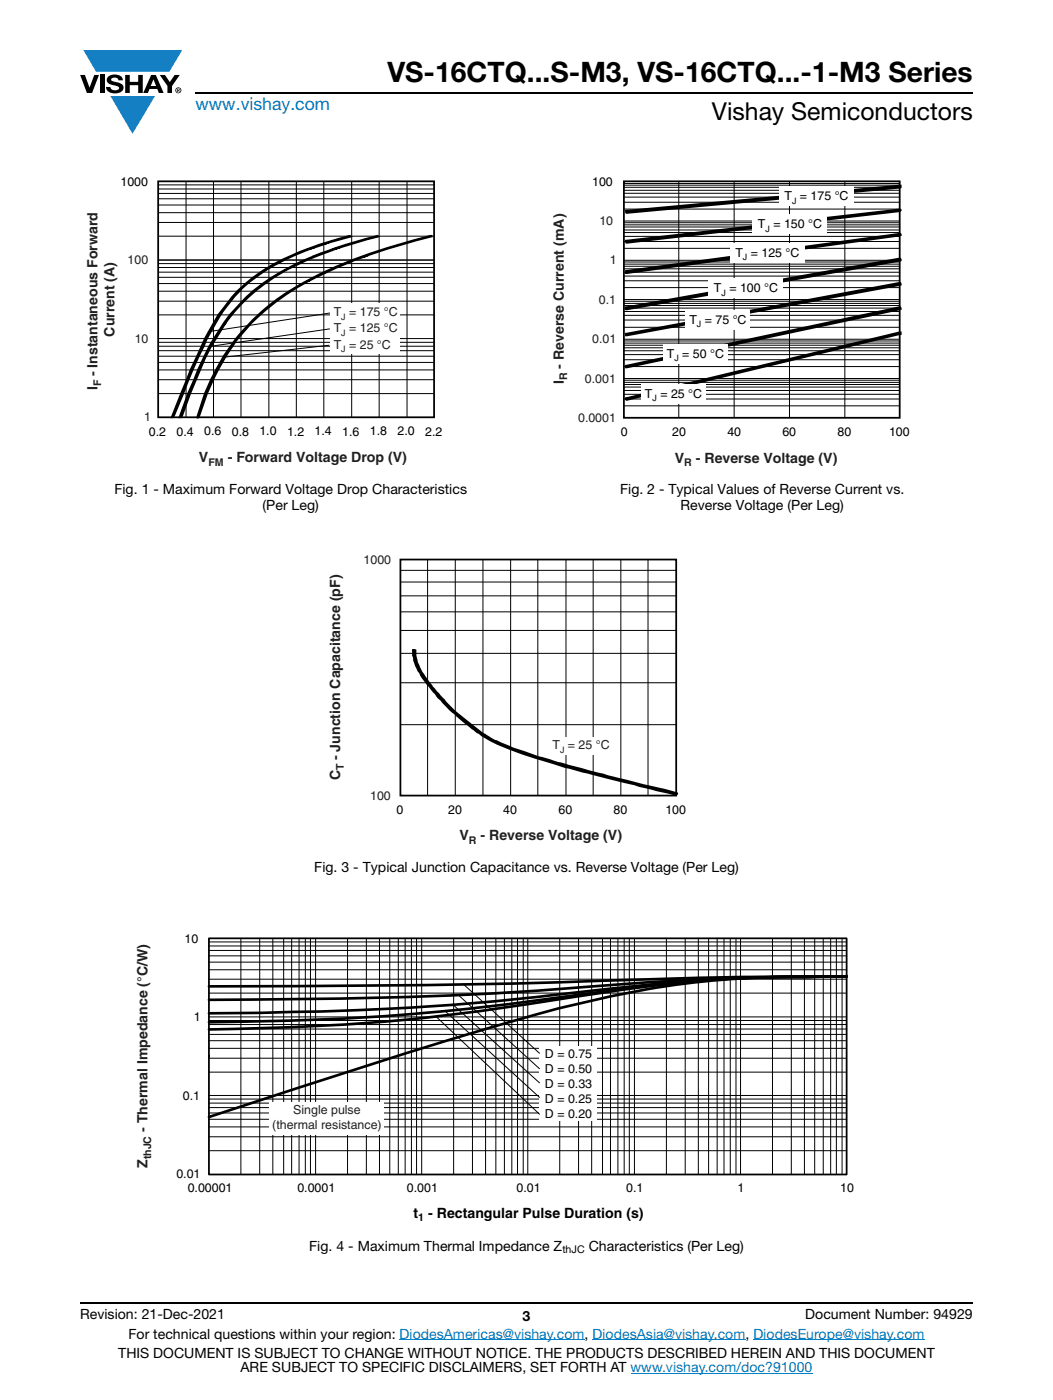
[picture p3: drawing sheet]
<svg xmlns="http://www.w3.org/2000/svg" width="210mm" height="279mm" viewBox="0 0 210 279" stroke-linecap="round" stroke-linejoin="round" font-family="sans-serif">
<g fill="#147fc3">
<path d="M16.6 10h19.7l-2.5 4.3h-1.2h-13.4z"/>
<path d="M22 19.2h8.9l-4.5 7.5z"/>
</g>
<g fill="#000">
<path d="M16 15h.9l1 2.5 .9-2.5h.9l-1.3 3.6h-1.1zM19.9 15h.9v3.6h-.9zM21.6 15.3a2.1 2.1 0 0 1 2.8 .3l.1 .4h-.9a.79 .79 0 0 0-.7-.5 .79 .79 0 0 0-.7 .4l.2 .3 1 .2a1.08 1.08 0 0 1 1.2 1 1.08 1.08 0 0 1-1.1 1.2 1.73 1.73 0 0 1-2.4-1.2h.9a.96 .96 0 0 0 .8 .6 .96 .96 0 0 0 1-.4 1.31 1.31 0 0 0-1.3-.6 1.03 1.03 0 0 1-1-.6 1.03 1.03 0 0 1 .1-1.1zM25 15h.9v1.3h1.7v-1.3h.9v3.6h-.9v-1.6h-1.7v1.6h-.9zM31.9 15h1l1 1.4 .9-1.4h1l-1.5 2.2v1.4h-.9v-1.4zM47.6 57.9a42.1 42.1 0 0 1 16.7-9.3l5.4-1.5 .3 .1-4 1.1-4 1.3-4.3 1.8-3.9 2a29.3 29.3 0 0 0-9.9 9.5l.1-.1a55.8 55.8 0 0 0-4.4 8.3l-5 12.2h-.4l3.8-9.5 1.3-2.7a43.8 43.8 0 0 1 5.7-10.1zM48.7 59.7a43.8 43.8 0 0 1 16.8-9.6l5.9-2 3.9-1 .1 .1-8.4 2.4-5.9 2.3-3.2 1.5a36.3 36.3 0 0 0-12.9 11l-1.9 3.2a63.6 63.6 0 0 0-5.2 11l-1.7 4.7h-.4l1.7-4.8 1.2-2.8a45.5 45.5 0 0 1 7.8-13.5zM50 64.3a50 50 0 0 1 16.5-10.9 118.8 118.8 0 0 1 19.6-6.3v.1l-6.6 1.8-7.1 2.3-5.4 2.2-5.3 2.5a49.1 49.1 0 0 0-11.5 8.4l-2.8 3.2-1.1 1.5a49.7 49.7 0 0 0-6.7 14.2l-.2 .1a42.3 42.3 0 0 1 8.4-16.7z"/>
<path d="M30.6 15.8l.5 1.4h-1zM30.1 15l-1.5 3.6h.9l.3-.8h1.6l.3 .8h.9l-1.5-3.6z"/>
<path d="M35.5 17.8h.2v.2h-.2zM35.3 17.7v.7h.2v-.3l.3 .3-.1-.3 .1-.2v-.2z"/>
<path d="M35.1 18a.46 .46 0 0 1 .9 0 .46 .46 0 0 1-.9 0zM35 18a.6 .6 0 0 0 1.2 0 .6 .6 0 0 0-1.2 0z"/>
</g>
<path d="M39 18.6h155M16 260h178" fill="none" stroke="#000" stroke-width=".36"/>
<path d="M79.7 267.4h36.9M118.2 267.4h30.5M125.8 274h36.2M150.2 267.4h34.2" fill="none" stroke="#007ec4" stroke-width=".2"/>
<g fill="none" stroke="#000" stroke-width=".2">
<path d="M31.5 39.7h55.1M31.5 38.6h55.1M31.5 37.7h55.1M31.5 36.9h55.1M37.1 36.2v47.1M42.6 36.2v47.1M48.1 36.2v47.1M53.6 36.2v47.1M59.1 36.2v47.1M64.6 36.2v47.1M70.1 36.2v47.1M75.6 36.2v47.1"/>
<path d="M81.2 36.2v47.1M31.5 51.9h55.1M31.5 47.1h55.1M31.5 44.4h55.1M31.5 42.4h55.1M31.5 40.9h55.1M31.5 58.1h55.1M31.5 56.6h55.1M31.5 55.3h55.1M31.5 54.3h55.1M31.5 53.4h55.1M31.5 52.6h55.1"/>
<path d="M31.5 67.6h55.1M31.5 62.8h55.1M31.5 60.1h55.1M31.5 78.6h55.1M31.5 75.8h55.1M31.5 73.8h55.1M31.5 72.3h55.1M31.5 71.1h55.1M31.5 70h55.1M31.5 69.1h55.1M31.5 68.3h55.1M65.7 68.9l-21.1 2.4"/>
<path d="M65.8 65.6l-23.7 3.5M65.9 62.5l-24.5 3.7"/>
</g>
<path d="M31.5 36.2h55.1v47.1h-55.1zM47.6 57.9a42.1 42.1 0 0 1 16.7-9.3l5.4-1.5 .3 .1-4 1.1-4 1.3-4.3 1.8-3.9 2a29.3 29.3 0 0 0-9.9 9.5l.1-.1a55.8 55.8 0 0 0-4.4 8.3l-5 12.2h-.4l3.8-9.5 1.3-2.7a43.8 43.8 0 0 1 5.7-10.1zM48.7 59.7a43.8 43.8 0 0 1 16.8-9.6l5.9-2 3.9-1 .1 .1-8.4 2.4-5.9 2.3-3.2 1.5a36.3 36.3 0 0 0-12.9 11l-1.9 3.2a63.6 63.6 0 0 0-5.2 11l-1.7 4.7h-.4l1.7-4.8 1.2-2.8a45.5 45.5 0 0 1 7.8-13.5zM50 64.3a50 50 0 0 1 16.5-10.9 118.8 118.8 0 0 1 19.6-6.3v.1l-6.6 1.8-7.1 2.3-5.4 2.2-5.3 2.5a49.1 49.1 0 0 0-11.5 8.4l-2.8 3.2-1.1 1.5a49.7 49.7 0 0 0-6.7 14.2l-.2 .1a42.3 42.3 0 0 1 8.4-16.7z" fill="none" stroke="#000" stroke-width=".35"/>
<path d="M65.9 60.5h13.8v10.1h-13.8z" fill="#fff"/>
<g fill="none" stroke="#000" stroke-width=".2">
<path d="M124.4 39.3h55M124.4 38.6h55M124.4 38h55M124.4 37.4h55M124.4 37h55M124.4 36.6h55M135.4 36.2v47.2M146.4 36.2v47.2M157.4 36.2v47.2M168.5 36.2v47.2M124.4 44.1h55M124.4 41.7h55"/>
<path d="M124.4 40.4h55M124.4 51.9h55M124.4 49.6h55M124.4 48.2h55M124.4 47.2h55M124.4 46.4h55M124.4 45.9h55M124.4 45.3h55M124.4 44.9h55M124.4 44.5h55M124.4 59.8h55M124.4 57.4h55"/>
<path d="M124.4 56h55M124.4 55.1h55M124.4 54.3h55M124.4 53.6h55M124.4 53.1h55M124.4 52.7h55M124.4 52.3h55M124.4 67.7h55M124.4 65.3h55M124.4 63.9h55M124.4 62.9h55M124.4 62.2h55"/>
<path d="M124.4 61.5h55M124.4 61h55M124.4 60.5h55M124.4 60.1h55M124.4 75.5h55M124.4 73.2h55M124.4 71.8h55M124.4 70.8h55M124.4 70h55M124.4 69.4h55M124.4 68.9h55M124.4 68.5h55"/>
<path d="M124.4 68h55M124.4 79.6h55M124.4 78.7h55M124.4 77.9h55M124.4 77.2h55M124.4 76.7h55M124.4 76.3h55M124.4 75.9h55M124.4 81h55"/>
</g>
<path d="M124.4 36.2h55v47.2h-55zM124.8 54.1l54.5-7.4 .3 .1v.1l-.2 .1-54.4 7.5-.2-.1zM124.8 48l54.5-6.2 .3 .1-.2 .2-54.4 6.4-.2-.2zM124.8 42.1l54.8-5.1v.4l-.2 .1-54.4 5-.2-.2zM124.8 79.5l54.8-13.2v.4l-54.6 13.1-.2-.1zM124.8 73l54.5-11.7 .3 .2v.2h-.2l-54.4 11.6h-.2zM124.8 66.6l54.5-10.1 .3 .1v.2l-.2 .1-54.4 10h-.2zM124.8 61.3l54.5-9.7 .3 .2v.1l-.2 .1-54.4 9.7h-.2z" fill="none" stroke="#000" stroke-width=".35"/>
<path d="M124.8 54.1l54.5-7.4 .3 .1v.1l-.2 .1-54.4 7.5-.2-.1zM124.8 48l54.5-6.2 .3 .1-.2 .2-54.4 6.4-.2-.2zM124.8 42.1l54.8-5.1v.4l-.2 .1-54.4 5-.2-.2zM124.8 79.5l54.8-13.2v.4l-54.6 13.1-.2-.1zM124.8 73l54.5-11.7 .3 .2v.2h-.2l-54.4 11.6h-.2zM124.8 66.6l54.5-10.1 .3 .1v.2l-.2 .1-54.4 10h-.2zM124.8 61.3l54.5-9.7 .3 .2v.1l-.2 .1-54.4 9.7h-.2z" fill="#000"/>
<g fill="#fff">
<path d="M155.3 37.2h14.9v3.9h-14.9z"/>
<path d="M150 42.8h15v3.8h-15z"/>
<path d="M145.5 48.5h14.9v3.9h-14.9z"/>
<path d="M141.2 55.5h15v3.9h-15z"/>
<path d="M136.7 61.8h12.9v3.9h-12.9z"/>
<path d="M132.2 68.6h12.9v3.9h-12.9z"/>
<path d="M127.8 76.6h13v3.9h-13z"/>
</g>
<g fill="none" stroke="#000" stroke-width=".2">
<path d="M79.8 118.9h55M79.8 116.2h55M79.8 113.8h55M85.3 111.7v47.1M90.8 111.7v47.1M96.3 111.7v47.1M101.8 111.7v47.1M107.2 111.7v47.1M112.9 111.7v47.1M118.3 111.7v47.1M123.8 111.7v47.1M129.2 111.7v47.1"/>
<path d="M79.8 136.3h55M79.8 130.4h55M79.8 125.8h55M79.8 122.1h55M79.8 144.6h55"/>
</g>
<path d="M79.8 111.7h55v47.1h-55zM82.4 129.8h.5a7.6 7.6 0 0 0 1.8 5.2l.5 .7a44.7 44.7 0 0 0 11.8 11.2l1.6 .9a116.3 116.3 0 0 0 17.9 5.8l11.8 3.1 4 .9 2.6 .7 .1 .1-.3 .2-3.7-.9-17.4-4.4a88.2 88.2 0 0 1-15.9-5.6 25.6 25.6 0 0 1-4.9-3.4l-2.6-2.2a60.9 60.9 0 0 1-6.2-7.2l-.1-.4a8.1 8.1 0 0 1-1.5-4.7z" fill="none" stroke="#000" stroke-width=".35"/>
<path d="M82.4 129.8h.5a7.6 7.6 0 0 0 1.8 5.2l.5 .7a44.7 44.7 0 0 0 11.8 11.2l1.6 .9a116.3 116.3 0 0 0 17.9 5.8l11.8 3.1 4 .9 2.6 .7 .1 .1-.3 .2-3.7-.9-17.4-4.4a88.2 88.2 0 0 1-15.9-5.6 25.6 25.6 0 0 1-4.9-3.4l-2.6-2.2a60.9 60.9 0 0 1-6.2-7.2l-.1-.4a8.1 8.1 0 0 1-1.5-4.7z" fill="#000"/>
<path d="M109.3 147.1h13.3v3.5h-13.3z" fill="#fff"/>
<path d="M41.7 187.3h127.1v47.1h-127.1z" fill="none" stroke="#000" stroke-width=".35"/>
<g fill="none" stroke="#000" stroke-width=".2">
<path d="M41.7 188h127.1M41.7 188.8h127.1M41.7 189.7h127.1M41.7 190.8h127.1M41.7 192h127.1M41.7 193.5h127.1M41.7 195.4h127.1M41.7 198.2h127.1M48 187.3v47.1M51.8 187.3v47.1M54.4 187.3v47.1M56.6 187.3v47.1"/>
<path d="M58.2 187.3v47.1M59.6 187.3v47.1M60.9 187.3v47.1M61.9 187.3v47.1M62.9 187.3v47.1M69.3 187.3v47.1M73.1 187.3v47.1M75.7 187.3v47.1M77.7 187.3v47.1M79.4 187.3v47.1M80.8 187.3v47.1M82 187.3v47.1"/>
<path d="M83.1 187.3v47.1M84.1 187.3v47.1M90.5 187.3v47.1M94.2 187.3v47.1M96.8 187.3v47.1M98.9 187.3v47.1M100.6 187.3v47.1M102.1 187.3v47.1M103.2 187.3v47.1M104.3 187.3v47.1M105.2 187.3v47.1M111.6 187.3v47.1"/>
<path d="M115.4 187.3v47.1M118 187.3v47.1M120.1 187.3v47.1M121.7 187.3v47.1M123.2 187.3v47.1M124.5 187.3v47.1M125.5 187.3v47.1M126.5 187.3v47.1M132.9 187.3v47.1M136.6 187.3v47.1M139.3 187.3v47.1M141.3 187.3v47.1"/>
<path d="M143 187.3v47.1M144.4 187.3v47.1M145.6 187.3v47.1M146.8 187.3v47.1M147.7 187.3v47.1M154 187.3v47.1M157.8 187.3v47.1M160.4 187.3v47.1M162.5 187.3v47.1M164.2 187.3v47.1M165.6 187.3v47.1M166.8 187.3v47.1"/>
<path d="M167.9 187.3v47.1M41.7 202.9h127.1M41.7 218.6h127.1M41.7 203.7h127.1M41.7 204.5h127.1M41.7 205.4h127.1M41.7 206.4h127.1M41.7 207.7h127.1M41.7 209.2h127.1M41.7 211.2h127.1M41.7 214h127.1M41.7 219.3h127.1"/>
<path d="M41.7 220.1h127.1M41.7 221h127.1M41.7 222.1h127.1M41.7 223.4h127.1M41.7 224.9h127.1M41.7 226.9h127.1M41.7 229.6h127.1"/>
</g>
<path d="M168.8 194.9l-22.2 .1-23.5 .6a2132.1 2132.1 0 0 1-81.4 1.2M168.8 194.9h-2.8a498.8 498.8 0 0 0-39 1.3 880 880 0 0 1-82.4 3.3h-2.9M168.8 194.9l-8.4 .1a298.2 298.2 0 0 0-41.2 2.6 549.9 549.9 0 0 1-41.9 3.7l-13.3 .6-22.3 .3M168.8 194.9h-4a278.3 278.3 0 0 0-39.8 2.3l-2.1 .3a547.9 547.9 0 0 1-57.5 5.9l-23.7 .6M168.8 194.9h-5.9a304.6 304.6 0 0 0-23.3 .8l-14.4 1.7-28.4 4.2a359.4 359.4 0 0 1-35.7 3.3l-19.4 .6M168.8 194.9h-3a254.2 254.2 0 0 0-27.9 1.2l-5.2 .7a235 235 0 0 0-30.1 6.9 1733.7 1733.7 0 0 0-60.9 19.2" fill="none" stroke="#000" stroke-width=".53"/>
<g fill="#fff">
<path d="M53.7 219.9h22.8v6.5h-22.8z"/>
<path d="M107.6 208.7h11.4v15h-11.4z"/>
</g>
<path d="M91.2 198.4l16.4 14.9M92.3 196.3l15.3 13.9M86.8 202.7l20.8 19.7M88.8 201.9l18.8 17.2M90.2 200.4l17.4 15.7" fill="none" stroke="#000" stroke-width=".2"/>
<text font-size="5.6" x="77.3" y="16.4">VS-16CTQ...S-M3, VS-16CTQ...-1-M3 Series</text>
<text font-size="4.9" x="142" y="23.9">Vishay Semiconductors</text>
<text font-size="3.5" fill="#007ec4" x="39" y="22">www.vishay.com</text>
<g font-size="2.8" fill="#231f20">
<text x="22.9" y="67.2" transform="rotate(-90 22.9 67.2)">Current (A)</text>
<text x="19.5" y="77.9" transform="rotate(-90 19.5 77.9)">I</text>
<text x="19.5" y="75.1" transform="rotate(-90 19.5 75.1)">- Instantaneous Forward</text>
<text x="112.4" y="76.6" transform="rotate(-90 112.4 76.6)">I</text>
<text x="112.4" y="73.6" transform="rotate(-90 112.4 73.6)">- Reverse Current (mA)</text>
<text x="39.7" y="92.2">V</text>
<text x="45.4" y="92.2">- Forward Voltage Drop (V)</text>
<text x="134.6" y="92.4">V</text>
<text x="138.8" y="92.4">- Reverse Voltage (V)</text>
<text x="67.8" y="155.7" transform="rotate(-90 67.8 155.7)">C</text>
<text x="67.8" y="151.7" transform="rotate(-90 67.8 151.7)">- Junction Capacitance (pF)</text>
<text x="91.6" y="167.7">V</text>
<text x="95.8" y="167.7">- Reverse Voltage (V)</text>
</g>
<g font-size="2.8">
<text x="22.8" y="98.6">Fig. 1 - Maximum Forward Voltage Drop Characteristics</text>
<text x="52.4" y="101.8">(Per Leg)</text>
<text x="123.7" y="98.6">Fig. 2 - Typical Values of Reverse Current vs.</text>
<text x="135.7" y="101.8">Reverse Voltage (Per Leg)</text>
<text x="62.7" y="174.1">Fig. 3 - Typical Junction Capacitance vs. Reverse Voltage (Per Leg)</text>
<text x="82.5" y="243">t - Rectangular Pulse Duration (s)</text>
<text x="61.7" y="249.6">Fig. 4 - Maximum Thermal Impedance Z</text>
<text x="117.4" y="249.6">Characteristics (Per Leg)</text>
<text x="16" y="263.3">Revision: 21-Dec-2021</text>
<text x="104.2" y="263.6">3</text>
<text x="160.6" y="263.3">Document Number: 94929</text>
<text x="25.6" y="267.1">For technical questions within your region: DiodesAmericas@vishay.com, DiodesAsia@vishay.com, DiodesEurope@vishay.com</text>
<text x="23.6" y="271">THIS DOCUMENT IS SUBJECT TO CHANGE WITHOUT NOTICE. THE PRODUCTS DESCRIBED HEREIN AND THIS DOCUMENT</text>
<text x="48" y="273.8">ARE SUBJECT TO SPECIFIC DISCLAIMERS, SET FORTH AT www.vishay.com/doc?91000</text>
</g>
<g font-size="2.8" fill="#211e1e">
<text x="29.4" y="225.9" transform="rotate(-90 29.4 225.9)">- Thermal Impedance (°C/W)</text>
<text x="29.4" y="233.1" transform="rotate(-90 29.4 233.1)">Z</text>
</g>
<g font-size="2.5">
<text x="24" y="37.1">1000</text>
<text x="118.1" y="37.1">100</text>
<text x="156.4" y="40">T</text>
<text x="159.5" y="40">= 175 °C</text>
<text x="151.1" y="45.5">T = 150 °C</text>
<text x="146.6" y="51.2">T = 125 °C</text>
<text x="142.4" y="58.3">T = 100 °C</text>
<text x="137.5" y="64.6">T = 75 °C</text>
<text x="133" y="71.4">T</text>
<text x="136.1" y="71.4">= 50 °C</text>
<text x="128.6" y="79.4">T = 25 °C</text>
<text x="29.7" y="86.9">0.2</text>
<text x="35.2" y="86.9">0.4</text>
<text x="40.7" y="86.9">0.6</text>
<text x="46.2" y="86.9">0.8</text>
<text x="51.7" y="86.9">1.0</text>
<text x="57.2" y="86.9">1.2</text>
<text x="62.7" y="86.9">1.4</text>
<text x="68.3" y="86.9">1.6</text>
<text x="73.8" y="86.9">1.8</text>
<text x="79.3" y="86.9">2.0</text>
<text x="84.8" y="86.9">2.2</text>
<text x="123.8" y="87">0</text>
<text x="134.1" y="87">20</text>
<text x="145" y="87">40</text>
<text x="156" y="87">60</text>
<text x="167" y="87">80</text>
<text x="177.3" y="87">100</text>
<text x="79.1" y="162.4">0</text>
<text x="89.4" y="162.4">20</text>
<text x="100.4" y="162.4">40</text>
<text x="111.4" y="162.4">60</text>
<text x="122.4" y="162.4">80</text>
<text x="132.7" y="162.4">100</text>
<text x="37.4" y="237.9">0.00001</text>
<text x="59.3" y="237.9">0.0001</text>
<text x="81.1" y="237.9">0.001</text>
<text x="103" y="237.9">0.01</text>
<text x="124.9" y="237.9">0.1</text>
<text x="147.1" y="237.9">1</text>
<text x="167.5" y="237.9">10</text>
</g>
<g font-size="2.5" fill="#231f20">
<text x="119.5" y="44.9">10</text>
<text x="25.5" y="52.8" transform="rotate(-1 25.5 52.8)">100</text>
<text x="121.6" y="52.8">1</text>
<text x="66.5" y="63.1">T = 175 °C</text>
<text x="119.4" y="60.6">0.1</text>
<text x="26.9" y="68.4" transform="rotate(-1 26.9 68.4)">10</text>
<text x="66.5" y="66.4">T = 125 °C</text>
<text x="66.5" y="69.6">T = 25 °C</text>
<text x="118.1" y="68.5">0.01</text>
<text x="116.7" y="76.3">0.001</text>
<text x="28.7" y="84.1" transform="rotate(-1 28.7 84.1)">1</text>
<text x="115.3" y="84.2">0.0001</text>
<text x="72.5" y="112.6">1000</text>
<text x="110.2" y="149.6">T</text>
<text x="113.2" y="149.6">= 25 °C</text>
<text x="73.8" y="159.7">100</text>
<text x="54.3" y="225.4">(thermal resistance)</text>
<text x="58.5" y="222.4">Single pulse</text>
</g>
<g font-size="2.5" fill="#050504">
<text x="36.8" y="188.1">10</text>
<text x="38.6" y="203.8">1</text>
<text x="108.7" y="211.2">D = 0.75</text>
<text x="108.7" y="214.2">D = 0.50</text>
<text x="36.5" y="219.5">0.1</text>
<text x="108.7" y="217.1">D = 0.33</text>
<text x="108.7" y="220">D = 0.25</text>
<text x="108.7" y="223">D = 0.20</text>
<text x="35.2" y="235.1">0.01</text>
</g>
<g font-size="2.1" fill="#231f20">
<text x="20.2" y="77.1" transform="rotate(-90 20.2 77.1)">F</text>
<text x="113.1" y="75.8" transform="rotate(-90 113.1 75.8)">R</text>
<text x="41.6" y="92.9">FM</text>
<text x="136.4" y="93.1">R</text>
<text x="68.5" y="153.7" transform="rotate(-90 68.5 153.7)">T</text>
<text x="93.5" y="168.4">R</text>
</g>
<text font-size="2.1" fill="#211e1e" x="30.1" y="231.4" transform="rotate(-90 30.1 231.4)">thJC</text>
<g font-size="2.1">
<text x="83.4" y="243.8">1</text>
<text x="112.1" y="250.1">thJC</text>
</g>
<g font-size="1.8">
<text x="157.9" y="40.7">J</text>
<text x="152.7" y="46.2">J</text>
<text x="148.1" y="51.9">J</text>
<text x="143.9" y="59">J</text>
<text x="139" y="65.3">J</text>
<text x="134.5" y="72.1">J</text>
<text x="130.1" y="80.1">J</text>
</g>
<g font-size="1.8" fill="#231f20">
<text x="68" y="63.8">J</text>
<text x="68" y="67.1">J</text>
<text x="68" y="70.3">J</text>
<text x="111.7" y="150.3">J</text>
</g>
</svg>
